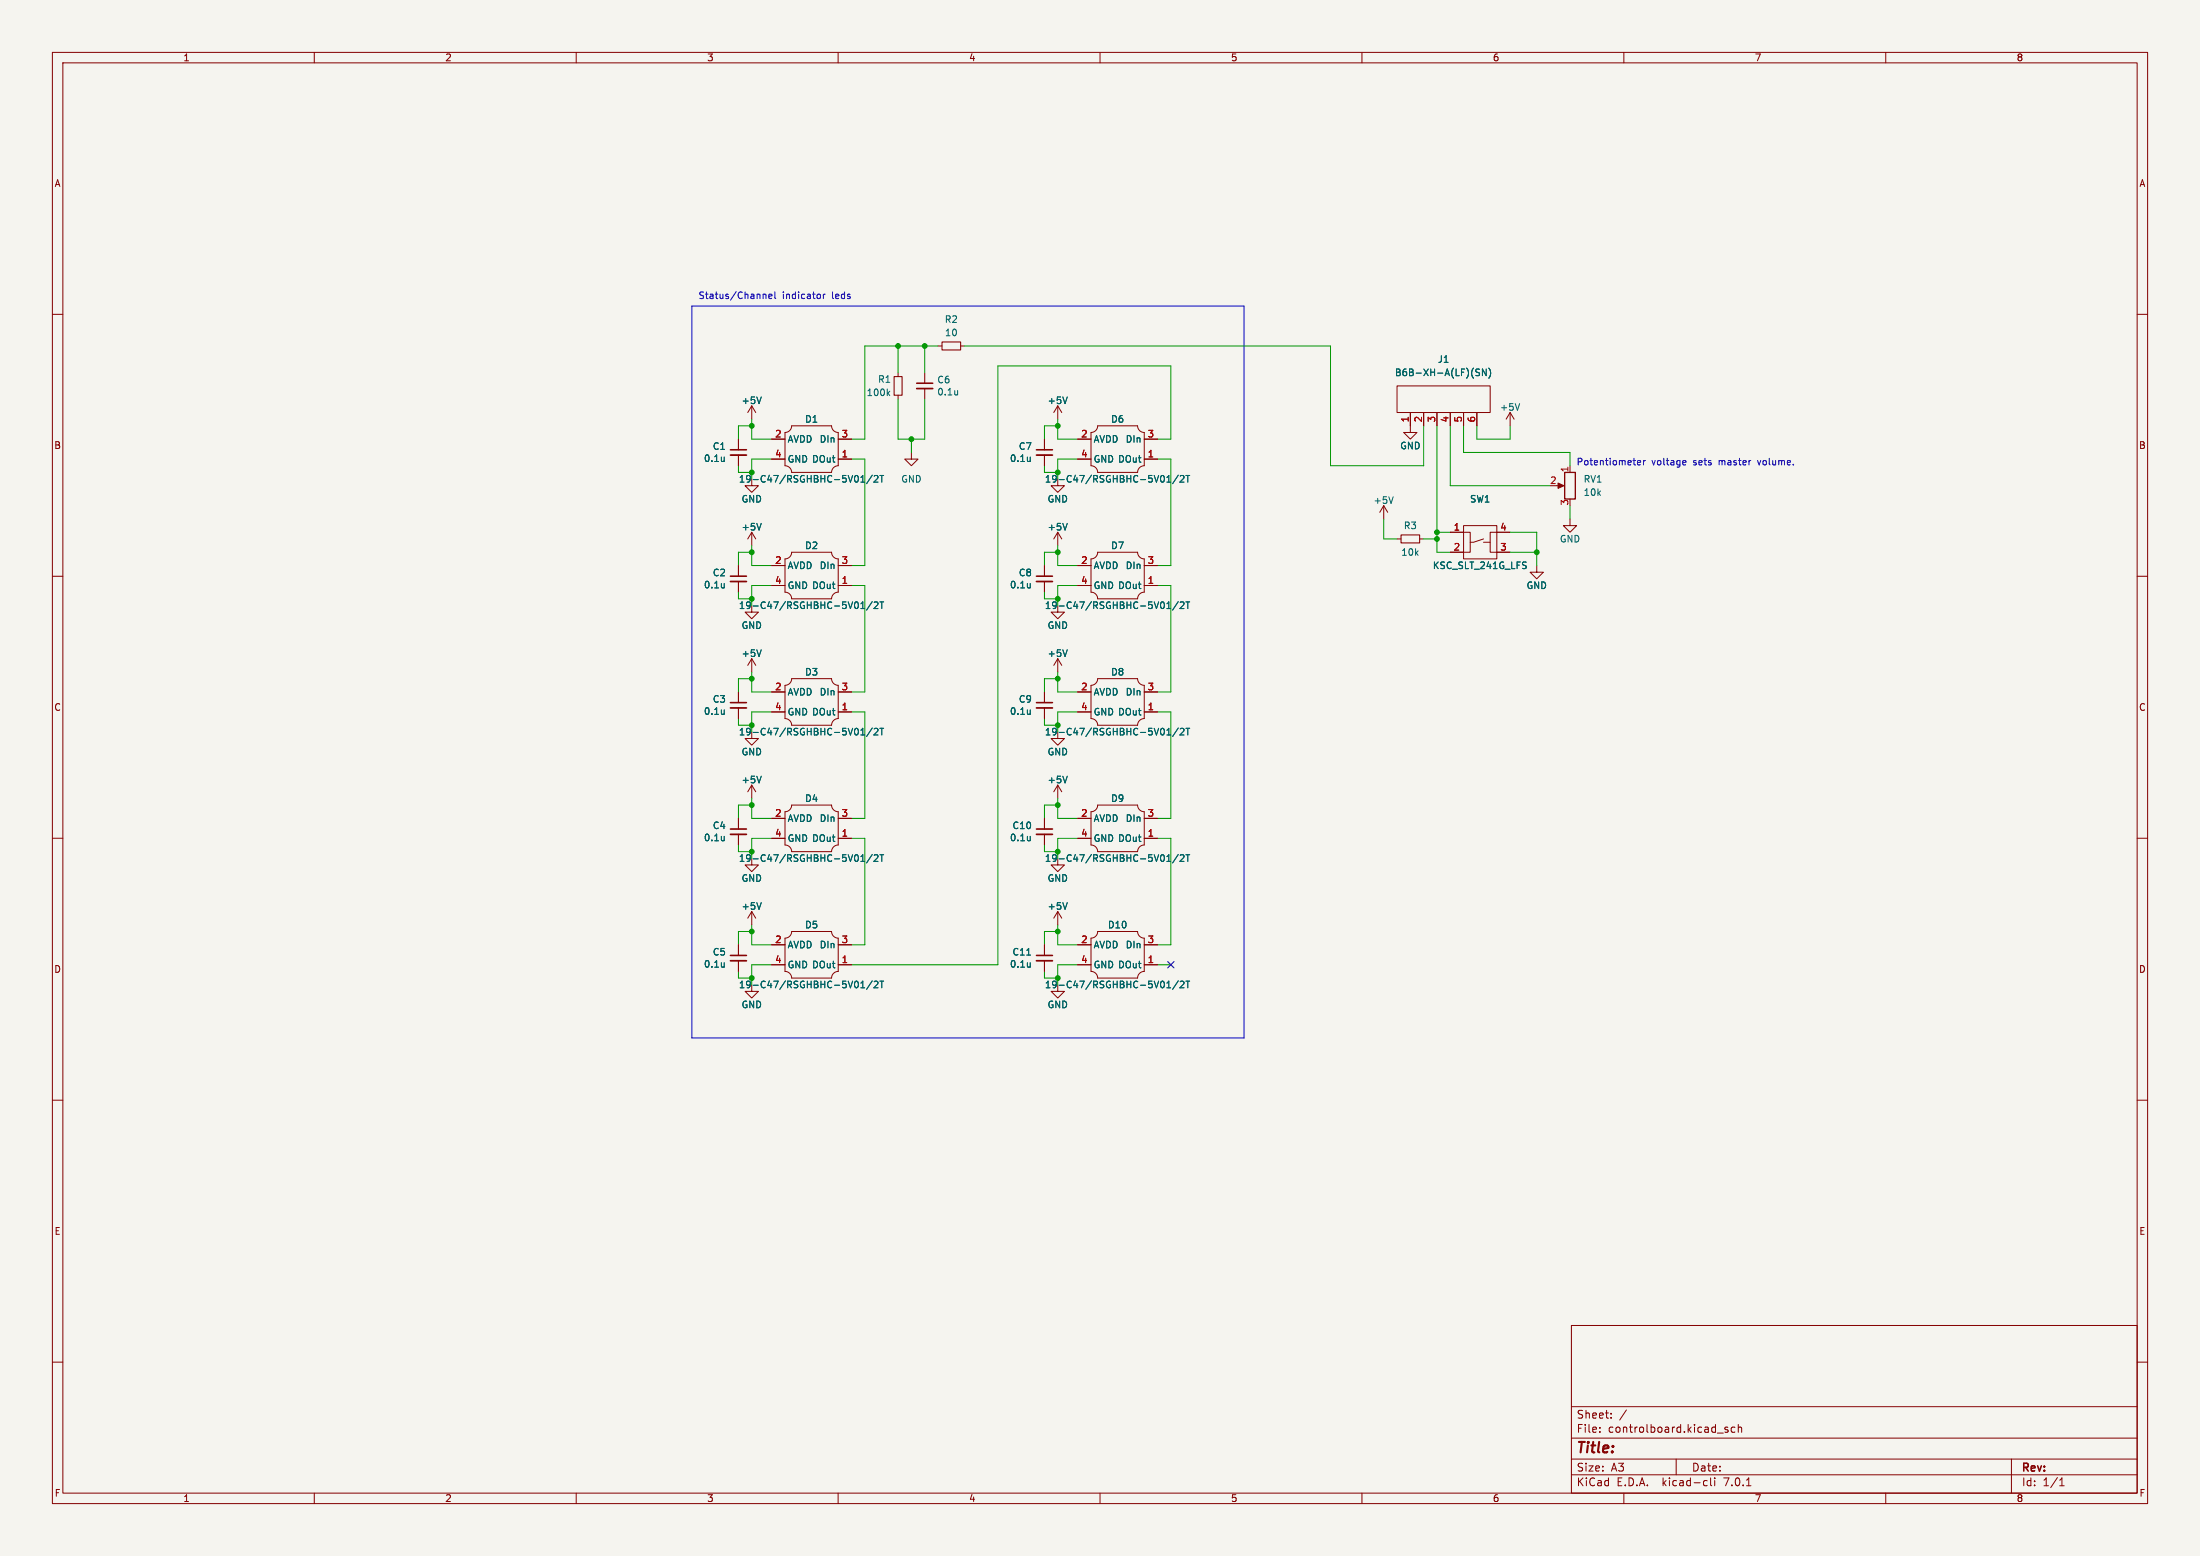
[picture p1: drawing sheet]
<svg xmlns="http://www.w3.org/2000/svg" width="420mm" height="297mm" viewBox="0 0 420 297" stroke-linecap="round" stroke-linejoin="round" font-family="sans-serif">
<path d="M0 0h420v297h-420z" fill="#f5f4ef" stroke="#f5f4ef" stroke-width=".19"/>
<g fill="none" stroke="#840000" stroke-width=".19">
<path d="M10 10h400v277h-400zM12 12h396v273h-396zM60 10v2M110 10v2M160 10v2M210 10v2M260 10v2M310 10v2M360 10v2M10 60h2M408 60h2M143.5 77.5l-.8 1.2"/>
<path d="M143.5 77.5v2.5M143.5 77.5l.8 1.2M171.4 71.1v.8M171.4 75.4v.8M176.5 71.1v2.1M176.5 74.2v2M179.1 66h.7M183.4 66h.7M201.9 77.5v2.5M201.9 77.5l-.7 1.2M201.9 77.5l.8 1.2M266.7 73.7h17.8v5h-17.8z"/>
<path d="M269.2 78.7v3.9h1.3l-1.3 1.2-1.2-1.2h1.2M271.8 78.7v2.6M274.3 78.7v2.6M276.9 78.7v2.6M279.4 78.7v2.6M281.9 78.7v2.6M288.3 78.7l-.8 1.3M288.3 78.7v2.6M288.3 78.7l.8 1.3M141 83.8v2.1M141 86.9v2M143.5 91.4v1.3h1.3l-1.3 1.3-1.3-1.3h1.3"/>
<path d="M147.3 87.6h2.6M147.3 83.8h2.6M149.9 82.6a1.27 1.27 0 0 0 1.2-1.3h7.6a1.27 1.27 0 0 0 1.3 1.3v6.3a1.27 1.27 0 0 0-1.3 1.3h-7.6a1.27 1.27 0 0 0-1.2-1.3zM160 87.6h2.6M160 83.8h2.6M174 86.4v1.2h1.3l-1.3 1.3-1.3-1.3h1.3M199.4 83.8v2.1M199.4 86.9v2M201.9 91.4v1.3h1.3l-1.3 1.3-1.2-1.3h1.2M205.7 87.6h2.6M205.7 83.8h2.6M208.3 82.6a1.27 1.27 0 0 0 1.2-1.3h7.7a1.27 1.27 0 0 0 1.2 1.3v6.3a1.27 1.27 0 0 0-1.2 1.3h-7.7a1.27 1.27 0 0 0-1.2-1.3z"/>
<path d="M218.4 87.6h2.6M218.4 83.8h2.6M264.2 96.5l-.8 1.3M264.2 96.5v2.6M264.2 96.5l.7 1.3M297.2 92.7h1M299.7 99.1v1.2h1.3l-1.3 1.3-1.3-1.3h1.3M299.7 88.9v1.3M10 110h2M141 108v2M141 111v2M143.5 115.6v1.2h1.3l-1.3 1.3-1.3-1.3h1.3"/>
<path d="M143.5 101.6v2.5M143.5 101.6l-.8 1.3M143.5 101.6l.8 1.3M147.3 111.8h2.6M147.3 108h2.6M149.9 106.7a1.27 1.27 0 0 0 1.2-1.3h7.6a1.27 1.27 0 0 0 1.3 1.3v6.3a1.27 1.27 0 0 0-1.3 1.3h-7.6a1.27 1.27 0 0 0-1.2-1.3zM160 111.8h2.6M160 108h2.6M199.4 108v2M199.4 111v2M201.9 115.6v1.2h1.3l-1.3 1.3-1.2-1.3h1.2M201.9 101.6v2.5"/>
<path d="M201.9 101.6l-.7 1.3M201.9 101.6l.8 1.3M205.7 111.8h2.6M205.7 108h2.6M208.3 106.7a1.27 1.27 0 0 0 1.2-1.3h7.7a1.27 1.27 0 0 0 1.2 1.3v6.3a1.27 1.27 0 0 0-1.2 1.3h-7.7a1.27 1.27 0 0 0-1.2-1.3zM218.4 111.8h2.6M218.4 108h2.6M266.7 102.9h.8M271 102.9h.8M276.9 101.6h3.8v3.8h-3.8M279.4 100.3h6.3v6.4h-6.3zM283.2 102.9l-1.9 .6h-.6"/>
<path d="M283.2 103.5h1.3M288.3 101.6h-3.8v3.8h3.8M293.4 108v1.2h1.2l-1.2 1.3-1.3-1.3h1.3M408 110h2M141 132.1v2M141 135.1v2.1M143.5 139.7v1.3h1.3l-1.3 1.2-1.3-1.2h1.3M143.5 125.7v2.6M143.5 125.7l-.8 1.3M143.5 125.7l.8 1.3M147.3 135.9h2.6M147.3 132.1h2.6"/>
<path d="M151.1 129.5h7.6a1.27 1.27 0 0 0 1.3 1.3v6.4a1.27 1.27 0 0 0-1.3 1.2h-7.6a1.27 1.27 0 0 0-1.2-1.2v-6.4a1.27 1.27 0 0 0 1.2-1.3zM160 135.9h2.6M160 132.1h2.6M199.4 132.1v2M199.4 135.1v2.1M201.9 139.7v1.3h1.3l-1.3 1.2-1.2-1.2h1.2M201.9 125.7v2.6M201.9 125.7l-.7 1.3M201.9 125.7l.8 1.3M205.7 135.9h2.6M205.7 132.1h2.6M209.5 129.5h7.7a1.27 1.27 0 0 0 1.2 1.3v6.4a1.27 1.27 0 0 0-1.2 1.2h-7.7a1.27 1.27 0 0 0-1.2-1.2v-6.4a1.27 1.27 0 0 0 1.2-1.3z"/>
<path d="M218.4 135.9h2.6M218.4 132.1h2.6M10 160h2M141 156.2v2M141 159.3v2M143.5 149.9v2.5M143.5 149.9l-.8 1.2M143.5 149.9l.8 1.2M147.3 156.2h2.6M149.9 154.9a1.27 1.27 0 0 0 1.2-1.2h7.6a1.27 1.27 0 0 0 1.3 1.2v6.4a1.27 1.27 0 0 0-1.3 1.3h-7.6a1.27 1.27 0 0 0-1.2-1.3zM160 156.2h2.6M199.4 156.2v2"/>
<path d="M199.4 159.3v2M201.9 149.9v2.5M201.9 149.9l-.7 1.2M201.9 149.9l.8 1.2M205.7 156.2h2.6M208.3 154.9a1.27 1.27 0 0 0 1.2-1.2h7.7a1.27 1.27 0 0 0 1.2 1.2v6.4a1.27 1.27 0 0 0-1.2 1.3h-7.7a1.27 1.27 0 0 0-1.2-1.3zM218.4 156.2h2.6M408 160h2M143.5 163.8v1.3h1.3l-1.3 1.3-1.3-1.3h1.3M143.5 174v2.5M143.5 174l-.8 1.3M143.5 174l.8 1.3"/>
<path d="M147.3 160h2.6M149.9 179.1a1.27 1.27 0 0 0 1.2-1.3h7.6a1.27 1.27 0 0 0 1.3 1.3v6.3a1.27 1.27 0 0 0-1.3 1.3h-7.6a1.27 1.27 0 0 0-1.2-1.3zM160 160h2.6M201.9 163.8v1.3h1.3l-1.3 1.3-1.2-1.3h1.2M201.9 174l-.7 1.3M201.9 174v2.5M201.9 174l.8 1.3M205.7 160h2.6M208.3 179.1a1.27 1.27 0 0 0 1.2-1.3h7.7a1.27 1.27 0 0 0 1.2 1.3v6.3a1.27 1.27 0 0 0-1.2 1.3h-7.7a1.27 1.27 0 0 0-1.2-1.3zM218.4 160h2.6M141 180.3v2.1M141 183.4v2"/>
<path d="M143.5 188v1.2h1.3l-1.3 1.3-1.3-1.3h1.3M147.3 184.2h2.6M147.3 180.3h2.6M160 184.2h2.6M160 180.3h2.6M199.4 180.3v2.1M199.4 183.4v2M201.9 188v1.2h1.3l-1.3 1.3-1.2-1.3h1.2M205.7 184.2h2.6M205.7 180.3h2.6M218.4 184.2h2.6M218.4 180.3h2.6"/>
<path d="M10 210h2M408 210h2M10 260h2M300 253h108v32h-108zM408 260h2M300 278.5h108M300 274.5h108M300 268.5h108M305.4 273.3v.1M305.4 272.5v.1M307.6 270.6v.1M307.6 269.8v.1"/>
<path d="M310.5 269.1l-1.3 2M320 278.5v3M329.8 272.5l-.3-.1-.2 .2v.2l.5 .2v.3h-.5M331.2 272.5l-.4-.1-.3 .3 .1 .6h.6M331.8 272.5l.3-.1 .3 .1 .1 .9M331.8 271.9v1.5M384 278.5v6.5M60 285v2M110 285v2M160 285v2M210 285v2M260 285v2"/>
<path d="M300 281.5h108M310 285v2M325.5 282.6l.4 .1M325.9 283.5l-.4 .1M326.6 282.1v1.3l.2 .2M327.3 282.1v.1M327.3 282.6v1M333.4 283.6h.9M360 285v2M393.2 283.6h.9M393.2 282.5l.4-.4v1.5"/>
</g>
<g fill="none" stroke="#006464" stroke-width=".19">
<path d="M145.3 75.8l-.4 1.2M169.5 75l.4 .5M169.9 74.7l-.5 .5M203.7 75.8l-.4 1.2M281.7 70.8l.8 .5-.3 .4-.5-.1M282.5 70.5l-.5-.1-.3 .3M283.7 70.4v1.3l-.7-1.3v1.3M284.2 70.3a1.46 1.46 0 0 1 0 1.9M290.1 77l-.4 1.3M145.3 99.9l-.4 1.3M164.3 91.1l.4-.3v1.2M164.3 92h.8"/>
<path d="M166.5 90.7l-1.1 1.6M166.9 90.9l.5-.1 .2 .3-.8 .9h.8M168 90.8h.7M168.3 90.8v1.2M203.7 99.9l-.4 1.3M222.8 91.1l.3-.3v1.2M222.8 92h.7M224.9 90.7l-1 1.6M225.3 90.9l.5-.1 .2 .3-.8 .9h.8M226.4 90.8h.7M226.8 90.8v1.2M266 94.8l-.4 1.3"/>
<path d="M164.3 115.3l.4-.4v1.3M164.3 116.2h.8M166.5 114.8l-1.1 1.7M166.9 115l.5-.1 .2 .4-.8 .9h.8M168 114.9h.7M168.3 114.9v1.3M222.8 116.2h.7M222.8 115.3l.3-.4v1.3M224.9 114.8l-1 1.7M225.3 115l.5-.1 .2 .4-.8 .9h.8M226.4 114.9h.7M226.8 114.9v1.3"/>
<path d="M145.3 124l-.4 1.3M164.3 139.4l.4-.4v1.3M166.5 139l-1.1 1.6M166.9 139.1l.5-.1 .2 .4-.8 .9h.8M168 139h.7M168.3 139v1.3M203.7 124l-.4 1.3M222.8 139.4l.3-.4v1.3M224.9 139l-1 1.6M225.3 139.1l.5-.1 .2 .4-.8 .9h.8M226.4 139h.7M226.8 139v1.3"/>
<path d="M145.3 148.2l-.4 1.2M164.3 140.3h.8M203.7 148.2l-.4 1.2M222.8 140.3h.7M145.3 172.3l-.4 1.3M164.3 163.5l.4-.4v1.3M164.3 164.4h.8M166.5 163.1l-1.1 1.6M166.9 163.3l.5-.2 .2 .4-.8 .9h.8M168 163.1h.7M168.3 163.1v1.3M203.7 172.3l-.4 1.3"/>
<path d="M222.8 164.4h.7M222.8 163.5l.3-.4v1.3M224.9 163.1l-1 1.6M225.3 163.3l.5-.2 .2 .4-.8 .9h.8M226.4 163.1h.7M226.8 163.1v1.3M164.3 188.5h.8M164.3 187.6l.4-.3v1.2M166.5 187.2l-1.1 1.7M166.9 187.4l.5-.1 .2 .3-.8 .9h.8M168 187.3h.7M168.3 187.3v1.2"/>
<path d="M222.8 188.5h.7M222.8 187.6l.3-.3v1.2M224.9 187.2l-1 1.7M225.3 187.4l.5-.1 .2 .3-.8 .9h.8M226.4 187.3h.7M226.8 187.3v1.2"/>
</g>
<path d="M170.7 71.9h1.5v3.5h-1.5zM179.8 65.3h3.6v1.5h-3.6zM267.5 102.1h3.5v1.5h-3.5z" fill="none" stroke="#840000" stroke-width=".2"/>
<path d="M175 74.2h3.1M139.4 86.9h3.1M197.9 86.9h3M139.4 111h3.1M197.9 111h3M139.4 135.1h3.1M197.9 135.1h3M139.4 159.3h3.1M197.9 159.3h3M139.4 183.4h3.1M197.9 183.4h3" fill="none" stroke="#840000" stroke-width=".33"/>
<path d="M175 73.2h3.1M139.4 85.9h3.1M197.9 85.9h3M139.4 110h3.1M197.9 110h3M139.4 134.1h3.1M197.9 134.1h3M139.4 158.2h3.1M197.9 158.2h3M139.4 182.4h3.1M197.9 182.4h3" fill="none" stroke="#840000" stroke-width=".3"/>
<path d="M297.4 92.2l1.2 .5-1.2 .5z" fill="#840000" stroke="#840000" stroke-width=".19"/>
<path d="M298.7 90.2h2v5.1h-2z" fill="none" stroke="#840000" stroke-width=".25"/>
<path d="M132.1 58.4h105.4v139.7h-105.4zM145.9 56.1l.3 .2v.7M146.8 56.6l.6-.1-.1-.3-.3-.1-.2 .2v.6h.5M147.9 55.7v1.1l.2 .2M157.2 56.1v.9M157.5 56.1l-.3 .3M312.6 88.6l.2 .1h.3M312.6 88.1l.2-.2 .4 .2v.1l-.6 .1M313.8 87.9v.8M314.1 87.9l-.3 .2M321.4 87.9l.4 .1 .1 .2-.7 .1M321.8 88.7h-.4" fill="none" stroke="#0000c2" stroke-width=".19"/>
<g fill="none" stroke="#009600" stroke-width=".19">
<path d="M171.4 66v5.1M171.4 76.2v7.6h5.1v-7.6M176.5 66v5.1M179.1 66h-14v17.8h-2.5M184.1 66h69.9v22.9h17.8v-7.6M141 88.9v1.3h2.5M143.5 80v3.8h3.8M143.5 81.3h-2.5v2.5M147.3 87.6h-3.8v3.8M162.6 87.6h2.5v20.4h-2.5M174 83.8v2.6M199.4 88.9v1.3h2.5"/>
<path d="M201.9 80v3.8h3.8M201.9 81.3h-2.5v2.5M205.7 87.6h-3.8v3.8M221 83.8h2.5v-13.9h-33v114.3h-27.9M221 87.6h2.5v20.4h-2.5M264.2 99.1v3.8h2.5M274.3 81.3v24.1h2.6M276.9 81.3v11.4h19M279.4 81.3v5.1h20.3v2.5M281.9 81.3v2.5h6.4v-2.5M299.7 96.5v2.6M141 113v1.3h2.5"/>
<path d="M143.5 104.1v3.9h3.8M143.5 105.4h-2.5v2.6M147.3 111.8h-3.8v3.8M162.6 111.8h2.5v20.3h-2.5M199.4 113v1.3h2.5M201.9 104.1v3.9h3.8M201.9 105.4h-2.5v2.6M205.7 111.8h-3.8v3.8M221 111.8h2.5v20.3h-2.5M271.8 102.9h2.5M274.3 101.6h2.6M288.3 105.4h5.1"/>
<path d="M288.3 101.6h5.1v6.4M141 137.2v1.2h2.5M143.5 128.3v3.8h3.8M143.5 129.5h-2.5v2.6M147.3 135.9h-3.8v3.8M162.6 135.9h2.5v20.3h-2.5M199.4 137.2v1.2h2.5M201.9 128.3v3.8h3.8M201.9 129.5h-2.5v2.6M205.7 135.9h-3.8v3.8M221 135.9h2.5v20.3h-2.5M143.5 152.4v3.8h3.8"/>
<path d="M143.5 153.7h-2.5v2.5M201.9 152.4v3.8h3.8M201.9 153.7h-2.5v2.5M141 161.3v1.3h2.5M143.5 176.5v3.8h3.8M143.5 177.8h-2.5v2.5M147.3 160h-3.8v3.8M162.6 160h2.5v20.3h-2.5M199.4 161.3v1.3h2.5M201.9 176.5v3.8h3.8M201.9 177.8h-2.5v2.5M205.7 160h-3.8v3.8"/>
<path d="M221 160h2.5v20.3h-2.5M141 185.4v1.3h2.5M147.3 184.2h-3.8v3.8M199.4 185.4v1.3h2.5M205.7 184.2h-3.8v3.8M221 184.2h2.5"/>
</g>
<path d="M222.9 183.5l1.2 1.3M224.1 183.5l-1.2 1.3" fill="none" stroke="#000084" stroke-width=".19"/>
<g fill="#009600" stroke="#009600" stroke-width=".19">
<circle cx="201.9" cy="105.4" r=".46"/>
<circle cx="201.9" cy="90.2" r=".46"/>
<circle cx="201.9" cy="114.3" r=".46"/>
<circle cx="143.5" cy="138.4" r=".46"/>
<circle cx="143.5" cy="129.5" r=".46"/>
<circle cx="143.5" cy="105.4" r=".46"/>
<circle cx="143.5" cy="114.3" r=".46"/>
<circle cx="143.5" cy="153.7" r=".46"/>
<circle cx="143.5" cy="162.6" r=".46"/>
<circle cx="143.5" cy="81.3" r=".46"/>
<circle cx="143.5" cy="90.2" r=".46"/>
<circle cx="174" cy="83.8" r=".46"/>
<circle cx="293.4" cy="105.4" r=".46"/>
<circle cx="201.9" cy="81.3" r=".46"/>
<circle cx="274.3" cy="101.6" r=".46"/>
<circle cx="274.3" cy="102.9" r=".46"/>
<circle cx="143.5" cy="177.8" r=".46"/>
<circle cx="143.5" cy="186.7" r=".46"/>
<circle cx="201.9" cy="129.5" r=".46"/>
<circle cx="201.9" cy="162.6" r=".46"/>
<circle cx="201.9" cy="177.8" r=".46"/>
<circle cx="201.9" cy="153.7" r=".46"/>
<circle cx="201.9" cy="186.7" r=".46"/>
<circle cx="201.9" cy="138.4" r=".46"/>
<circle cx="171.4" cy="66" r=".46"/>
<circle cx="176.5" cy="66" r=".46"/>
</g>
<text font-size="2.8" fill="#840000" x="301" y="277.8">Title:</text>
<g font-size="2.1" fill="#840000">
<text x="301" y="273.6">File:</text>
<text x="301" y="270.9">Sheet:</text>
<text x="307" y="273.6">controlboard.kicad_sch</text>
<text x="301" y="281">Size:</text>
<text x="307.6" y="281">A3</text>
<text x="323" y="281">Date:</text>
<text x="386" y="281.2">Rev:</text>
<text x="301" y="283.8">KiCad</text>
<text x="308.6" y="283.8">E.D.A.</text>
<text x="317.4" y="283.8">kicad-cli</text>
<text x="329.2" y="283.8">7.0.1</text>
<text x="386" y="283.8">Id:</text>
<text x="390" y="283.8">1/1</text>
</g>
<g font-size="1.8" fill="#840000">
<text x="35" y="11.8">1</text>
<text x="85" y="11.8">2</text>
<text x="135" y="11.8">3</text>
<text x="185" y="11.8">4</text>
<text x="235" y="11.8">5</text>
<text x="285" y="11.8">6</text>
<text x="335" y="11.8">7</text>
<text x="385" y="11.8">8</text>
<text x="10.4" y="35.8">A</text>
<text x="408.4" y="35.8">A</text>
<text x="10.3" y="85.8">B</text>
<text x="408.3" y="85.8">B</text>
<text x="10.3" y="135.8">C</text>
<text x="408.3" y="135.8">C</text>
<text x="10.3" y="185.8">D</text>
<text x="408.3" y="185.8">D</text>
<text x="10.4" y="235.8">E</text>
<text x="408.3" y="235.8">E</text>
<text x="10.4" y="285.8">F</text>
<text x="35" y="286.8">1</text>
<text x="85" y="286.8">2</text>
<text x="135" y="286.8">3</text>
<text x="185" y="286.8">4</text>
<text x="235" y="286.8">5</text>
<text x="285" y="286.8">6</text>
<text x="335" y="286.8">7</text>
<text x="385" y="286.8">8</text>
<text x="408.4" y="285.8">F</text>
</g>
<g font-size="1.8" fill="#0000c2">
<text x="133.3" y="57.2">Status/Channel</text>
<text x="149.4" y="57.2">indicator</text>
<text x="158.9" y="57.2">leds</text>
<text x="301" y="88.9">Potentiometer</text>
<text x="315.3" y="88.9">voltage</text>
<text x="323.3" y="88.9">sets</text>
<text x="328.3" y="88.9">master</text>
<text x="335.8" y="88.9">volume.</text>
</g>
<g font-size="1.8" fill="#006464">
<text x="180.3" y="61.8">R2</text>
<text x="180.3" y="64.3">10</text>
<text x="266.2" y="71.9">B6B-XH-A(LF)(SN)</text>
<text x="274.4" y="69.4">J1</text>
<text x="141.5" y="77.3">+5V</text>
<text x="165.4" y="75.8">100k</text>
<text x="167.6" y="73.2">R1</text>
<text x="178.9" y="73.3">C6</text>
<text x="178.9" y="75.6">0.1u</text>
<text x="199.9" y="77.3">+5V</text>
<text x="153.6" y="80.8">D1</text>
<text x="212.1" y="80.8">D6</text>
<text x="286.3" y="78.5">+5V</text>
<text x="134.3" y="88.3">0.1u</text>
<text x="136" y="86">C1</text>
<text x="150.4" y="84.6">AVDD DIn</text>
<text x="150.4" y="88.5">GND DOut</text>
<text x="192.7" y="88.3">0.1u</text>
<text x="194.4" y="86">C7</text>
<text x="208.8" y="84.6">AVDD DIn</text>
<text x="208.8" y="88.5">GND DOut</text>
<text x="267.2" y="85.9">GND</text>
<text x="141" y="92.3">19-C47/RSGHBHC-5V01/2T</text>
<text x="172" y="92.3">GND</text>
<text x="199.4" y="92.3">19-C47/RSGHBHC-5V01/2T</text>
<text x="302.3" y="92.3">RV1</text>
<text x="302.3" y="94.8">10k</text>
<text x="141.5" y="101.4">+5V</text>
<text x="141.5" y="96.1">GND</text>
<text x="199.9" y="96.1">GND</text>
<text x="199.9" y="101.4">+5V</text>
<text x="262.2" y="96.3">+5V</text>
<text x="267.9" y="101.2">R3</text>
<text x="280.6" y="96.1">SW1</text>
<text x="153.6" y="105">D2</text>
<text x="212.1" y="105">D7</text>
<text x="267.5" y="106.2">10k</text>
<text x="297.7" y="103.7">GND</text>
<text x="134.3" y="112.5">0.1u</text>
<text x="136" y="110.1">C2</text>
<text x="150.4" y="108.8">AVDD DIn</text>
<text x="150.4" y="112.6">GND DOut</text>
<text x="192.7" y="112.5">0.1u</text>
<text x="194.4" y="110.1">C8</text>
<text x="208.8" y="108.8">AVDD DIn</text>
<text x="208.8" y="112.6">GND DOut</text>
<text x="273.5" y="108.8">KSC_SLT_241G_LFS</text>
<text x="291.4" y="112.6">GND</text>
<text x="141" y="116.4">19-C47/RSGHBHC-5V01/2T</text>
<text x="199.4" y="116.4">19-C47/RSGHBHC-5V01/2T</text>
<text x="141.5" y="120.2">GND</text>
<text x="141.5" y="125.5">+5V</text>
<text x="199.9" y="120.2">GND</text>
<text x="199.9" y="125.5">+5V</text>
<text x="153.6" y="129.1">D3</text>
<text x="212.1" y="129.1">D8</text>
<text x="134.3" y="136.6">0.1u</text>
<text x="136" y="134.3">C3</text>
<text x="150.4" y="132.9">AVDD DIn</text>
<text x="150.4" y="136.7">GND DOut</text>
<text x="192.7" y="136.6">0.1u</text>
<text x="194.4" y="134.3">C9</text>
<text x="208.8" y="132.9">AVDD DIn</text>
<text x="208.8" y="136.7">GND DOut</text>
<text x="141" y="140.5">19-C47/RSGHBHC-5V01/2T</text>
<text x="199.4" y="140.5">19-C47/RSGHBHC-5V01/2T</text>
<text x="141.5" y="144.3">GND</text>
<text x="141.5" y="149.7">+5V</text>
<text x="199.9" y="149.7">+5V</text>
<text x="199.9" y="144.3">GND</text>
<text x="153.6" y="153.2">D4</text>
<text x="212.1" y="153.2">D9</text>
<text x="134.3" y="160.7">0.1u</text>
<text x="136" y="158.4">C4</text>
<text x="150.4" y="157">AVDD DIn</text>
<text x="150.4" y="160.8">GND DOut</text>
<text x="192.7" y="160.7">0.1u</text>
<text x="193.2" y="158.4">C10</text>
<text x="208.8" y="157">AVDD DIn</text>
<text x="208.8" y="160.8">GND DOut</text>
<text x="141" y="164.7">19-C47/RSGHBHC-5V01/2T</text>
<text x="199.4" y="164.7">19-C47/RSGHBHC-5V01/2T</text>
<text x="141.5" y="168.5">GND</text>
<text x="141.5" y="173.8">+5V</text>
<text x="199.9" y="173.8">+5V</text>
<text x="199.9" y="168.5">GND</text>
<text x="153.6" y="177.4">D5</text>
<text x="211.5" y="177.4">D10</text>
<text x="134.3" y="184.8">0.1u</text>
<text x="136" y="182.5">C5</text>
<text x="150.4" y="181.2">AVDD DIn</text>
<text x="150.4" y="185">GND DOut</text>
<text x="192.7" y="184.8">0.1u</text>
<text x="193.2" y="182.5">C11</text>
<text x="208.8" y="181.2">AVDD DIn</text>
<text x="208.8" y="185">GND DOut</text>
<text x="141" y="188.8">19-C47/RSGHBHC-5V01/2T</text>
<text x="199.4" y="188.8">19-C47/RSGHBHC-5V01/2T</text>
<text x="141.5" y="192.6">GND</text>
<text x="199.9" y="192.6">GND</text>
</g>
<g font-size="1.8" fill="#a90000">
<text x="147.9" y="83.6">2</text>
<text x="160.6" y="83.6">3</text>
<text x="206.3" y="83.6">2</text>
<text x="219" y="83.6">3</text>
<text x="269" y="80.7" transform="rotate(-90 269 80.7)">1</text>
<text x="271.5" y="80.7" transform="rotate(-90 271.5 80.7)">2</text>
<text x="274.1" y="80.7" transform="rotate(-90 274.1 80.7)">3</text>
<text x="276.6" y="80.7" transform="rotate(-90 276.6 80.7)">4</text>
<text x="279.1" y="80.7" transform="rotate(-90 279.1 80.7)">5</text>
<text x="281.7" y="80.7" transform="rotate(-90 281.7 80.7)">6</text>
<text x="147.9" y="87.4">4</text>
<text x="160.6" y="87.4">1</text>
<text x="206.3" y="87.4">4</text>
<text x="219" y="87.4">1</text>
<text x="295.9" y="92.5">2</text>
<text x="299.5" y="90.2" transform="rotate(-90 299.5 90.2)">1</text>
<text x="277.5" y="101.3">1</text>
<text x="286.4" y="101.3">4</text>
<text x="299.5" y="96.6" transform="rotate(-90 299.5 96.6)">3</text>
<text x="147.9" y="107.7">2</text>
<text x="160.6" y="107.7">3</text>
<text x="206.3" y="107.7">2</text>
<text x="219" y="107.7">3</text>
<text x="277.5" y="105.2">2</text>
<text x="286.4" y="105.2">3</text>
<text x="147.9" y="111.5">4</text>
<text x="160.6" y="111.5">1</text>
<text x="206.3" y="111.5">4</text>
<text x="219" y="111.5">1</text>
<text x="147.9" y="131.8">2</text>
<text x="160.6" y="131.8">3</text>
<text x="206.3" y="131.8">2</text>
<text x="219" y="131.8">3</text>
<text x="147.9" y="135.6">4</text>
<text x="160.6" y="135.6">1</text>
<text x="206.3" y="135.6">4</text>
<text x="219" y="135.6">1</text>
<text x="147.9" y="156">2</text>
<text x="160.6" y="156">3</text>
<text x="206.3" y="156">2</text>
<text x="219" y="156">3</text>
<text x="147.9" y="159.8">4</text>
<text x="160.6" y="159.8">1</text>
<text x="206.3" y="159.8">4</text>
<text x="219" y="159.8">1</text>
<text x="147.9" y="180.1">2</text>
<text x="147.9" y="183.9">4</text>
<text x="160.6" y="183.9">1</text>
<text x="160.6" y="180.1">3</text>
<text x="206.3" y="180.1">2</text>
<text x="206.3" y="183.9">4</text>
<text x="219" y="183.9">1</text>
<text x="219" y="180.1">3</text>
</g>
</svg>
